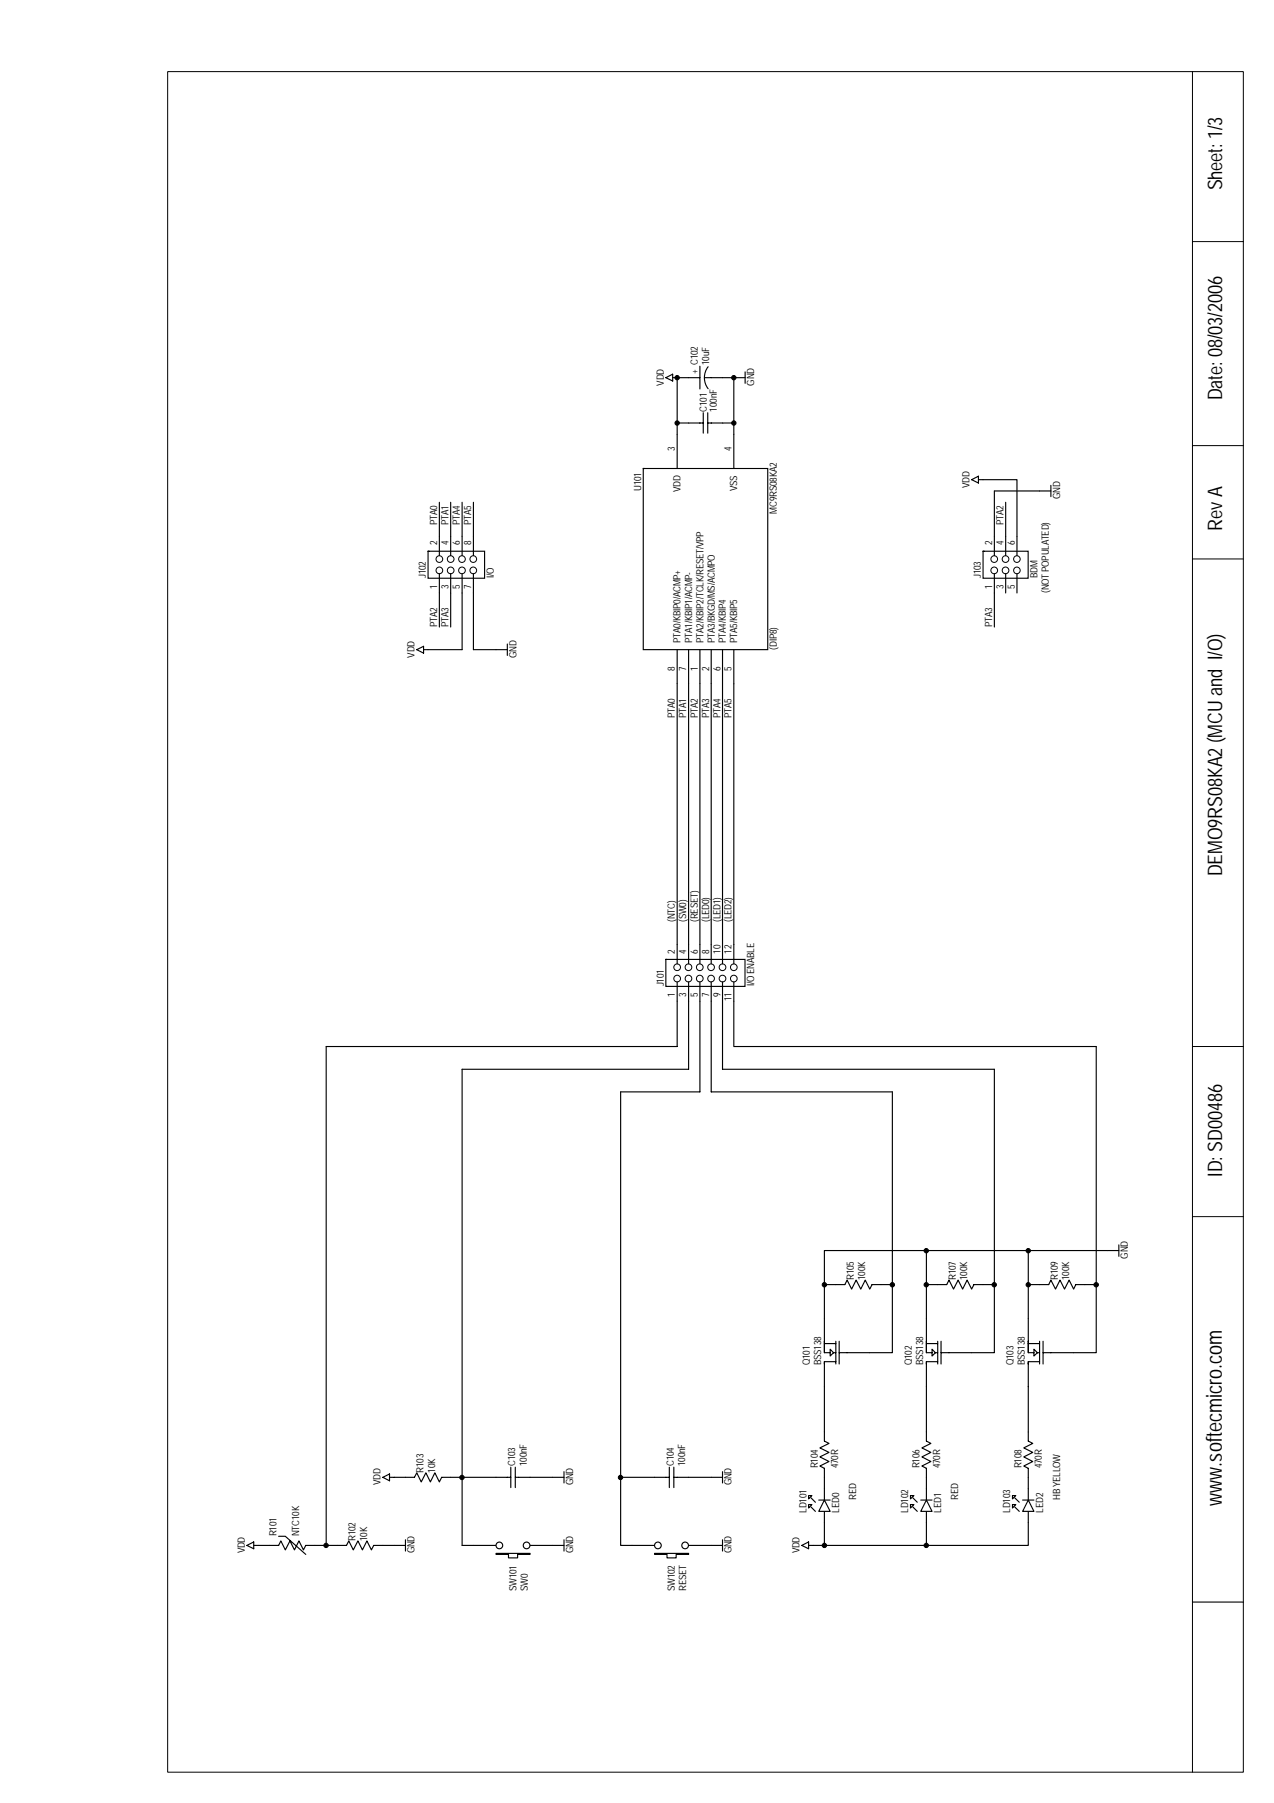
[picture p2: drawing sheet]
<svg xmlns="http://www.w3.org/2000/svg" width="210mm" height="297mm" viewBox="0 0 210 297" stroke-linecap="round" stroke-linejoin="round" font-family="sans-serif">
<path d="M27.6 11.8h177.3v280.2h-177.3zM196.5 11.8v280.2M196.5 39.8h8.4M196.5 73.4h8.4M196.5 92.1h8.4M196.5 172.4h8.4M196.5 200.4h8.4" fill="none" stroke="#000" stroke-width=".16"/>
<g fill="none" stroke="#000" stroke-width=".19">
<path d="M109.7 62.2l1.1-.6v1.2zM110.8 62.2h4.5M111.6 62.2v7.5h4.3M115.3 60.3v3.8M115.9 68v3.4M116.1 62.2h6.7M116.6 68v3.4M116.7 60.4a2.97 2.97 0 0 0 0 3.6M120.9 62.2v7.5h-4.3M122.8 61.3v1.9M111.6 112.6v43M113.5 112.6v43"/>
<path d="M115.3 112.6v43M117.2 112.6v43M119 112.6v43M120.9 112.6v43M78 254.6h3.7M87.3 254.6h3.8M196.5 263.9h8.4"/>
</g>
<g fill="#fff" stroke="#000" stroke-width=".19">
<path d="M81.7 255.9h5.6v.2h-2v.6h-1.5v-.6h-2.1z" fill-rule="evenodd"/>
<circle cx="82.3" cy="254.6" r=".55"/>
<circle cx="86.8" cy="254.6" r=".55"/>
</g>
<path d="M91.1 254.6h1.8M92.9 253.7v1.8M104.1 254.6h3.7M113.5 254.6h3.7" fill="none" stroke="#000" stroke-width=".19"/>
<g fill="#fff" stroke="#000" stroke-width=".19">
<path d="M107.8 255.9h5.7v.2h-2.1v.6h-1.5v-.6h-2.1z" fill-rule="evenodd"/>
<circle cx="108.4" cy="254.6" r=".55"/>
<circle cx="112.9" cy="254.6" r=".55"/>
</g>
<g fill="none" stroke="#000" stroke-width=".19">
<path d="M53.7 172.4v82.2M76.1 176.2v78.4M102.3 179.9v74.7h1.8M40.7 254.6l1.1-.6v1.2zM41.8 254.6h2.6M51.9 254.6h5.2l.4-.7 .7 1.4 .8-1.4 .7 1.4 .8-1.4 .7 1.4 .4-.7h5.2M66.8 253.7v1.8M102.3 243.4h8M110.3 241.7v3.4M111 243.4h8M111 241.7v3.4M117.2 254.6h1.8"/>
<path d="M119 242.5v1.8M119 253.7v1.8M133.6 246.8l.7 .7M133.6 248.3l.7 .7M135.8 245.3v1.8M135.8 249v1.9"/>
</g>
<g fill="#fff" stroke="#000" stroke-width=".19">
<path d="M135.8 247.1l1 1.9h-1.9z"/>
<path d="M133.2 246.4h.6l-.6 .5z"/>
<path d="M133.2 247.9h.6l-.6 .5z"/>
</g>
<path d="M134.9 247.1h1.9M150.4 246.8l.7 .7M150.4 248.3l.7 .7M152.6 245.3v1.8M152.6 249v1.9" fill="none" stroke="#000" stroke-width=".19"/>
<g fill="#fff" stroke="#000" stroke-width=".19">
<path d="M152.6 247.1l1 1.9h-1.9z"/>
<path d="M150 246.4h.6l-.6 .5z"/>
<path d="M150 247.9h.6l-.6 .5z"/>
</g>
<g fill="none" stroke="#000" stroke-width=".19">
<path d="M147 179.9v43h-8.7M163.8 176.2v46.7h-8.8M147 211.6h-3.3l-.4 .8-.7-1.5-.8 1.5-.7-1.5-.8 1.5-.7-1.5-.4 .7h-3.4v11.3M152.6 206v5.6M163.8 211.6h-3.3l-.4 .8-.8-1.5-.7 1.5-.7-1.5-.8 1.5-.7-1.5-.4 .7h-3.4v11.3M182.5 206h-46.7v5.6M135.8 224.3v13.1l.8 .4-1.5 .7 1.5 .8-1.5 .7 1.5 .8-1.5 .7 .7 .4v3.4M135.8 221v1.9h1M135.8 221.4h1.9M136.8 222.3l.5 .6-.5 .5zM137.3 222.9h.4M137.7 224.3h-1.9v.4"/>
<path d="M137.7 221v3.7M138.3 221v3.7M152.6 224.3v13.1l.8 .4-1.5 .7 1.5 .8-1.5 .7 1.5 .8-1.5 .7 .7 .4v3.4M152.6 221v1.9h1M152.6 221.4h1.9M153.6 222.3l.5 .6-.5 .5zM154.1 222.9h.4M154.5 224.3h-1.9v.4M154.5 221v3.7M155 221v3.7M132.1 254.6l1.1-.6v1.2zM135.8 250.9v3.7h-2.6"/>
<path d="M151.7 247.1h1.9M152.6 250.9v3.7h-16.8M167.2 246.8l.7 .7M167.2 248.3l.7 .7M169.4 245.3v1.8M169.4 249v1.9"/>
</g>
<g fill="#fff" stroke="#000" stroke-width=".19">
<path d="M169.4 247.1l.9 1.9h-1.8z"/>
<path d="M166.8 246.4h.6l-.6 .5z"/>
<path d="M166.8 247.9h.6l-.6 .5z"/>
</g>
<g fill="none" stroke="#000" stroke-width=".19">
<path d="M180.6 172.4v50.5h-8.7M169.4 206v5.6M180.6 211.6h-3.4l-.3 .8-.8-1.5-.7 1.5-.8-1.5-.7 1.5-.8-1.5-.3 .7h-3.4v11.3M182.5 206h1.8M184.3 205.1v1.9M169.4 224.3v13.1l.8 .4-1.5 .7 1.5 .8-1.5 .7 1.5 .8-1.5 .7 .7 .4v3.4M169.4 221v1.9h.9M169.4 221.4h1.9M170.3 222.3l.6 .6-.6 .5zM170.9 222.9h.4M171.3 224.3h-1.9v.4M171.3 221v3.7"/>
<path d="M171.9 221v3.7M44.4 254.6h1.5l.4-.7 .7 1.4 .8-1.4 .7 1.4 .8-1.4 .7 1.4 .4-.7h1.5M45.9 253.1h1.1l3.4 3M168.5 247.1h1.8M169.4 250.9v3.7h-16.8"/>
</g>
<path d="M106 77.2v29.8h20.5v-29.8z" fill-rule="evenodd" fill="#fff" stroke="#000" stroke-width=".19"/>
<g fill="none" stroke="#000" stroke-width=".19">
<path d="M111.6 71.6v5.6M120.9 71.6v5.6M160.1 79l1.1-.5v1.1zM161.2 79h.8M173.1 80v1.8M72.4 82.8v5.6M72.4 97.7v5.6M74.3 82.8v5.6M74.3 97.7v5.6M76.1 82.8v5.6M76.1 97.7v9.3M78 82.8v5.6"/>
<path d="M78 97.7v9.3M163.8 97.7v5.6M165.7 82.8v5.6M173.1 80.9h-9.3v7.5M111.6 107v5.6M113.5 107v5.6M115.3 107v5.6M117.2 107v5.6M119 107v5.6M120.9 107v5.6"/>
</g>
<path d="M70.5 90.8v4.5h9.3v-4.5z" fill-rule="evenodd" fill="#fff" stroke="#000" stroke-width=".19"/>
<g fill="none" stroke="#000" stroke-width=".16">
<circle cx="72.4" cy="94" r=".55"/>
<circle cx="72.4" cy="92.1" r=".55"/>
<circle cx="74.3" cy="92.1" r=".55"/>
<circle cx="74.3" cy="94" r=".55"/>
<circle cx="76.1" cy="92.1" r=".55"/>
<circle cx="76.1" cy="94" r=".55"/>
<circle cx="78" cy="94" r=".55"/>
<circle cx="78" cy="92.1" r=".55"/>
</g>
<g fill="none" stroke="#000" stroke-width=".19">
<path d="M162 79h5.6v9.4M72.4 88.4v3.1M72.4 94.5v3.2M74.3 88.4v3.1M74.3 94.5v3.2M76.1 88.4v3.1M76.1 94.5v3.2M78 88.4v3.1M78 94.5v3.2M68.7 107l1.1-.5v1.1zM69.8 107h.7M81.7 107h1.9"/>
<path d="M83.6 106.1v1.9"/>
</g>
<path d="M162 90.8v4.5h7.4v-4.5z" fill-rule="evenodd" fill="#fff" stroke="#000" stroke-width=".19"/>
<g fill="none" stroke="#000" stroke-width=".16">
<circle cx="163.8" cy="94" r=".55"/>
<circle cx="163.8" cy="92.1" r=".55"/>
<circle cx="165.7" cy="94" r=".55"/>
<circle cx="165.7" cy="92.1" r=".55"/>
<circle cx="167.5" cy="94" r=".55"/>
<circle cx="167.5" cy="92.1" r=".55"/>
</g>
<path d="M163.8 88.4v3.1M163.8 94.5v3.2M165.7 88.4v3.1M165.7 94.5v3.2M167.6 88.4v3.1M167.6 94.5v3.2" fill="none" stroke="#000" stroke-width=".19"/>
<path d="M109.7 158.1v4.4h13v-4.4z" fill-rule="evenodd" fill="#fff" stroke="#000" stroke-width=".19"/>
<g fill="none" stroke="#000" stroke-width=".16">
<circle cx="111.6" cy="159.4" r=".55"/>
<circle cx="113.4" cy="159.4" r=".55"/>
<circle cx="115.3" cy="159.4" r=".55"/>
<circle cx="117.2" cy="159.4" r=".55"/>
<circle cx="119" cy="159.4" r=".55"/>
<circle cx="120.9" cy="159.4" r=".55"/>
<circle cx="111.6" cy="161.2" r=".55"/>
<circle cx="113.4" cy="161.2" r=".55"/>
<circle cx="115.3" cy="161.2" r=".55"/>
<circle cx="117.2" cy="161.2" r=".55"/>
<circle cx="119" cy="161.2" r=".55"/>
<circle cx="120.9" cy="161.2" r=".55"/>
</g>
<g fill="none" stroke="#000" stroke-width=".19">
<path d="M111.6 69.7v1.9M120.9 69.7v1.9M70.5 107h5.6M78 107h3.7M111.6 155.6v3.2M113.5 155.6v3.2M115.3 155.6v3.2M117.2 155.6v3.2M119 155.6v3.2M120.9 155.6v3.2M111.6 161.8v10.6h-57.9M113.5 161.8v14.4h-37.4"/>
<path d="M115.3 161.8v18.1h-13M117.2 161.8v18.1h29.8M119 161.8v14.4h44.8M120.9 161.8v10.6h59.7M63.1 243.4l1.1-.6v1.2zM64.2 243.4h4.1l.4-.8 .7 1.5 .8-1.5 .7 1.5 .7-1.5 .8 1.5 .4-.7h11.4M76.1 254.6h1.9M84.2 241.7v3.4M84.9 243.4h8M84.9 241.7v3.4M92.9 242.5v1.8"/>
</g>
<g fill="#000" stroke="#000" stroke-width=".16">
<circle cx="111.6" cy="69.7" r=".36"/>
<circle cx="111.6" cy="62.2" r=".36"/>
<circle cx="120.9" cy="62.2" r=".36"/>
<circle cx="120.9" cy="69.7" r=".36"/>
<circle cx="135.8" cy="211.7" r=".36"/>
<circle cx="147" cy="211.7" r=".36"/>
<circle cx="152.6" cy="206" r=".36"/>
<circle cx="152.6" cy="211.7" r=".36"/>
<circle cx="163.8" cy="211.7" r=".36"/>
<circle cx="169.4" cy="211.7" r=".36"/>
<circle cx="169.4" cy="206" r=".36"/>
<circle cx="180.6" cy="211.7" r=".37"/>
<circle cx="53.7" cy="254.6" r=".36"/>
<circle cx="76.1" cy="243.4" r=".36"/>
<circle cx="102.2" cy="243.4" r=".36"/>
<circle cx="135.8" cy="254.6" r=".36"/>
<circle cx="152.6" cy="254.6" r=".36"/>
</g>
<text font-size="3.6" x="201.3" y="248.1" transform="rotate(-90 201.3 248.1)">www.softecmicro.com</text>
<g font-size="3.3">
<text x="201.4" y="31.4" transform="rotate(-90 201.4 31.4)">Sheet: 1/3</text>
<text x="201.4" y="65.9" transform="rotate(-90 201.4 65.9)">Date: 08/03/2006</text>
<text x="201.4" y="87.4" transform="rotate(-90 201.4 87.4)">Rev A</text>
<text x="201.4" y="144.4" transform="rotate(-90 201.4 144.4)">DEMO9RS08KA2 (MCU and I/O)</text>
<text x="201.4" y="193.9" transform="rotate(-90 201.4 193.9)">ID: SD00486</text>
</g>
<g font-size="1.6">
<text x="109.3" y="63.5" transform="rotate(-90 109.3 63.5)">VDD</text>
<text x="115" y="61.6" transform="rotate(-90 115 61.6)">+ C102</text>
<text x="116.8" y="60.1" transform="rotate(-90 116.8 60.1)">10uF</text>
<text x="124.3" y="63.5" transform="rotate(-90 124.3 63.5)">GND</text>
<text x="116.4" y="67.8" transform="rotate(-90 116.4 67.8)">C101</text>
<text x="118.1" y="67.8" transform="rotate(-90 118.1 67.8)">100nF</text>
<text x="111.2" y="74.3" transform="rotate(-90 111.2 74.3)">3</text>
<text x="120.5" y="74.3" transform="rotate(-90 120.5 74.3)">4</text>
<text x="105.6" y="80.9" transform="rotate(-90 105.6 80.9)">U101</text>
<text x="112.1" y="81.1" transform="rotate(-90 112.1 81.1)">VDD</text>
<text x="121.5" y="80.9" transform="rotate(-90 121.5 80.9)">VSS</text>
<text x="159.7" y="80.3" transform="rotate(-90 159.7 80.3)">VDD</text>
<text x="174.6" y="82.2" transform="rotate(-90 174.6 82.2)">GND</text>
<text x="72" y="86.5" transform="rotate(-90 72 86.5)">PTA0</text>
<text x="72" y="89.9" transform="rotate(-90 72 89.9)">2</text>
<text x="73.9" y="86.5" transform="rotate(-90 73.9 86.5)">PTA1</text>
<text x="73.9" y="89.9" transform="rotate(-90 73.9 89.9)">4</text>
<text x="75.8" y="86.5" transform="rotate(-90 75.8 86.5)">PTA4</text>
<text x="75.8" y="89.9" transform="rotate(-90 75.8 89.9)">6</text>
<text x="77.6" y="86.5" transform="rotate(-90 77.6 86.5)">PTA5</text>
<text x="77.6" y="89.9" transform="rotate(-90 77.6 89.9)">8</text>
<text x="128" y="84.6" transform="rotate(-90 128 84.6)">MC9RS08KA2</text>
<text x="163.5" y="89.9" transform="rotate(-90 163.5 89.9)">2</text>
<text x="165.3" y="89.9" transform="rotate(-90 165.3 89.9)">4</text>
<text x="165.3" y="86.5" transform="rotate(-90 165.3 86.5)">PTA2</text>
<text x="167.2" y="89.9" transform="rotate(-90 167.2 89.9)">6</text>
<text x="70.2" y="95.3" transform="rotate(-90 70.2 95.3)">J102</text>
<text x="81.4" y="95.3" transform="rotate(-90 81.4 95.3)">I/O</text>
<text x="161.6" y="95.3" transform="rotate(-90 161.6 95.3)">J103</text>
<text x="170.9" y="95.3" transform="rotate(-90 170.9 95.3)">BDM</text>
<text x="72" y="97" transform="rotate(-90 72 97)">1</text>
<text x="73.9" y="97" transform="rotate(-90 73.9 97)">3</text>
<text x="75.8" y="97" transform="rotate(-90 75.8 97)">5</text>
<text x="77.6" y="97" transform="rotate(-90 77.6 97)">7</text>
<text x="163.5" y="97" transform="rotate(-90 163.5 97)">1</text>
<text x="165.3" y="97" transform="rotate(-90 165.3 97)">3</text>
<text x="167.2" y="97" transform="rotate(-90 167.2 97)">5</text>
<text x="172.8" y="97.7" transform="rotate(-90 172.8 97.7)">(NOT POPULATED)</text>
<text x="72" y="103.3" transform="rotate(-90 72 103.3)">PTA2</text>
<text x="73.9" y="103.3" transform="rotate(-90 73.9 103.3)">PTA3</text>
<text x="112.1" y="105.9" transform="rotate(-90 112.1 105.9)">PTA0/KBIP0/ACMP+</text>
<text x="114" y="105.9" transform="rotate(-90 114 105.9)">PTA1/KBIP1/ACMP-</text>
<text x="115.9" y="105.9" transform="rotate(-90 115.9 105.9)">PTA2/KBIP2/TCLK/RESET/VPP</text>
<text x="117.8" y="105.9" transform="rotate(-90 117.8 105.9)">PTA3/BKGD/MS/ACMPO</text>
<text x="119.6" y="105.9" transform="rotate(-90 119.6 105.9)">PTA4/KBIP4</text>
<text x="121.5" y="105.9" transform="rotate(-90 121.5 105.9)">PTA5/KBIP5</text>
<text x="128" y="107" transform="rotate(-90 128 107)">(DIP8)</text>
<text x="163.5" y="103.3" transform="rotate(-90 163.5 103.3)">PTA3</text>
<text x="68.3" y="108.3" transform="rotate(-90 68.3 108.3)">VDD</text>
<text x="85.1" y="108.3" transform="rotate(-90 85.1 108.3)">GND</text>
<text x="111.2" y="110.6" transform="rotate(-90 111.2 110.6)">8</text>
<text x="113.1" y="110.6" transform="rotate(-90 113.1 110.6)">7</text>
<text x="115" y="110.6" transform="rotate(-90 115 110.6)">1</text>
<text x="116.8" y="110.6" transform="rotate(-90 116.8 110.6)">2</text>
<text x="118.7" y="110.6" transform="rotate(-90 118.7 110.6)">6</text>
<text x="120.5" y="110.6" transform="rotate(-90 120.5 110.6)">5</text>
<text x="111.2" y="118.2" transform="rotate(-90 111.2 118.2)">PTA0</text>
<text x="113.1" y="118.2" transform="rotate(-90 113.1 118.2)">PTA1</text>
<text x="115" y="118.2" transform="rotate(-90 115 118.2)">PTA2</text>
<text x="116.8" y="118.2" transform="rotate(-90 116.8 118.2)">PTA3</text>
<text x="118.7" y="118.2" transform="rotate(-90 118.7 118.2)">PTA4</text>
<text x="120.5" y="118.2" transform="rotate(-90 120.5 118.2)">PTA5</text>
<text x="111.2" y="151.9" transform="rotate(-90 111.2 151.9)">(NTC)</text>
<text x="113.1" y="151.9" transform="rotate(-90 113.1 151.9)">(SW0)</text>
<text x="115" y="151.9" transform="rotate(-90 115 151.9)">(RESET)</text>
<text x="116.8" y="151.9" transform="rotate(-90 116.8 151.9)">(LED0)</text>
<text x="118.7" y="151.9" transform="rotate(-90 118.7 151.9)">(LED1)</text>
<text x="120.5" y="151.9" transform="rotate(-90 120.5 151.9)">(LED2)</text>
<text x="111.2" y="157.1" transform="rotate(-90 111.2 157.1)">2</text>
<text x="113.1" y="157.1" transform="rotate(-90 113.1 157.1)">4</text>
<text x="115" y="157.1" transform="rotate(-90 115 157.1)">6</text>
<text x="116.8" y="157.1" transform="rotate(-90 116.8 157.1)">8</text>
<text x="118.7" y="157.1" transform="rotate(-90 118.7 157.1)">10</text>
<text x="120.5" y="157.1" transform="rotate(-90 120.5 157.1)">12</text>
<text x="109.3" y="162.5" transform="rotate(-90 109.3 162.5)">J101</text>
<text x="111.2" y="164.2" transform="rotate(-90 111.2 164.2)">1</text>
<text x="113.1" y="164.2" transform="rotate(-90 113.1 164.2)">3</text>
<text x="115" y="164.2" transform="rotate(-90 115 164.2)">5</text>
<text x="116.8" y="164.2" transform="rotate(-90 116.8 164.2)">7</text>
<text x="118.7" y="164.2" transform="rotate(-90 118.7 164.2)">9</text>
<text x="120.5" y="164.9" transform="rotate(-90 120.5 164.9)">11</text>
<text x="124.3" y="162.5" transform="rotate(-90 124.3 162.5)">I/O ENABLE</text>
<text x="185.8" y="207.3" transform="rotate(-90 185.8 207.3)">GND</text>
<text x="140.7" y="210.9" transform="rotate(-90 140.7 210.9)">R105</text>
<text x="142.6" y="210.9" transform="rotate(-90 142.6 210.9)">100K</text>
<text x="157.5" y="210.9" transform="rotate(-90 157.5 210.9)">R107</text>
<text x="159.4" y="210.9" transform="rotate(-90 159.4 210.9)">100K</text>
<text x="174.3" y="210.9" transform="rotate(-90 174.3 210.9)">R109</text>
<text x="176.1" y="210.9" transform="rotate(-90 176.1 210.9)">100K</text>
<text x="133.4" y="224.9" transform="rotate(-90 133.4 224.9)">Q101</text>
<text x="135.3" y="224.9" transform="rotate(-90 135.3 224.9)">BSS138</text>
<text x="150.2" y="224.9" transform="rotate(-90 150.2 224.9)">Q102</text>
<text x="152.1" y="224.9" transform="rotate(-90 152.1 224.9)">BSS138</text>
<text x="167" y="224.9" transform="rotate(-90 167 224.9)">Q103</text>
<text x="168.9" y="224.9" transform="rotate(-90 168.9 224.9)">BSS138</text>
<text x="62.7" y="244.7" transform="rotate(-90 62.7 244.7)">VDD</text>
<text x="69.8" y="242.6" transform="rotate(-90 69.8 242.6)">R103</text>
<text x="71.7" y="242.6" transform="rotate(-90 71.7 242.6)">10K</text>
<text x="84.9" y="241.5" transform="rotate(-90 84.9 241.5)">C103</text>
<text x="86.8" y="241.5" transform="rotate(-90 86.8 241.5)">100nF</text>
<text x="94.4" y="244.7" transform="rotate(-90 94.4 244.7)">GND</text>
<text x="111" y="241.5" transform="rotate(-90 111 241.5)">C104</text>
<text x="112.9" y="241.5" transform="rotate(-90 112.9 241.5)">100nF</text>
<text x="120.5" y="244.7" transform="rotate(-90 120.5 244.7)">GND</text>
<text x="134.7" y="241.9" transform="rotate(-90 134.7 241.9)">R104</text>
<text x="138.1" y="241.9" transform="rotate(-90 138.1 241.9)">470R</text>
<text x="151.5" y="241.9" transform="rotate(-90 151.5 241.9)">R106</text>
<text x="154.9" y="241.9" transform="rotate(-90 154.9 241.9)">470R</text>
<text x="168.3" y="241.9" transform="rotate(-90 168.3 241.9)">R108</text>
<text x="171.7" y="241.9" transform="rotate(-90 171.7 241.9)">470R</text>
<text x="132.9" y="249.2" transform="rotate(-90 132.9 249.2)">LD101</text>
<text x="138.3" y="249.2" transform="rotate(-90 138.3 249.2)">LED0</text>
<text x="141.1" y="247.1" transform="rotate(-90 141.1 247.1)">RED</text>
<text x="149.6" y="249.2" transform="rotate(-90 149.6 249.2)">LD102</text>
<text x="155.1" y="249.2" transform="rotate(-90 155.1 249.2)">LED1</text>
<text x="157.9" y="247.1" transform="rotate(-90 157.9 247.1)">RED</text>
<text x="166.5" y="249.2" transform="rotate(-90 166.5 249.2)">LD103</text>
<text x="171.9" y="249.2" transform="rotate(-90 171.9 249.2)">LED2</text>
<text x="174.6" y="247.1" transform="rotate(-90 174.6 247.1)">HB YELLOW</text>
<text x="40.3" y="255.9" transform="rotate(-90 40.3 255.9)">VDD</text>
<text x="45.5" y="253.1" transform="rotate(-90 45.5 253.1)">R101</text>
<text x="49.3" y="253.1" transform="rotate(-90 49.3 253.1)">NTC10K</text>
<text x="58.6" y="253.9" transform="rotate(-90 58.6 253.9)">R102</text>
<text x="60.5" y="253.9" transform="rotate(-90 60.5 253.9)">10K</text>
<text x="68.3" y="255.9" transform="rotate(-90 68.3 255.9)">GND</text>
<text x="94.4" y="255.9" transform="rotate(-90 94.4 255.9)">GND</text>
<text x="120.5" y="255.9" transform="rotate(-90 120.5 255.9)">GND</text>
<text x="131.7" y="255.9" transform="rotate(-90 131.7 255.9)">VDD</text>
<text x="85.1" y="262.1" transform="rotate(-90 85.1 262.1)">SW101</text>
<text x="87" y="262.1" transform="rotate(-90 87 262.1)">SW0</text>
<text x="111.2" y="262.1" transform="rotate(-90 111.2 262.1)">SW102</text>
<text x="113.1" y="262.1" transform="rotate(-90 113.1 262.1)">RESET</text>
</g>
</svg>
